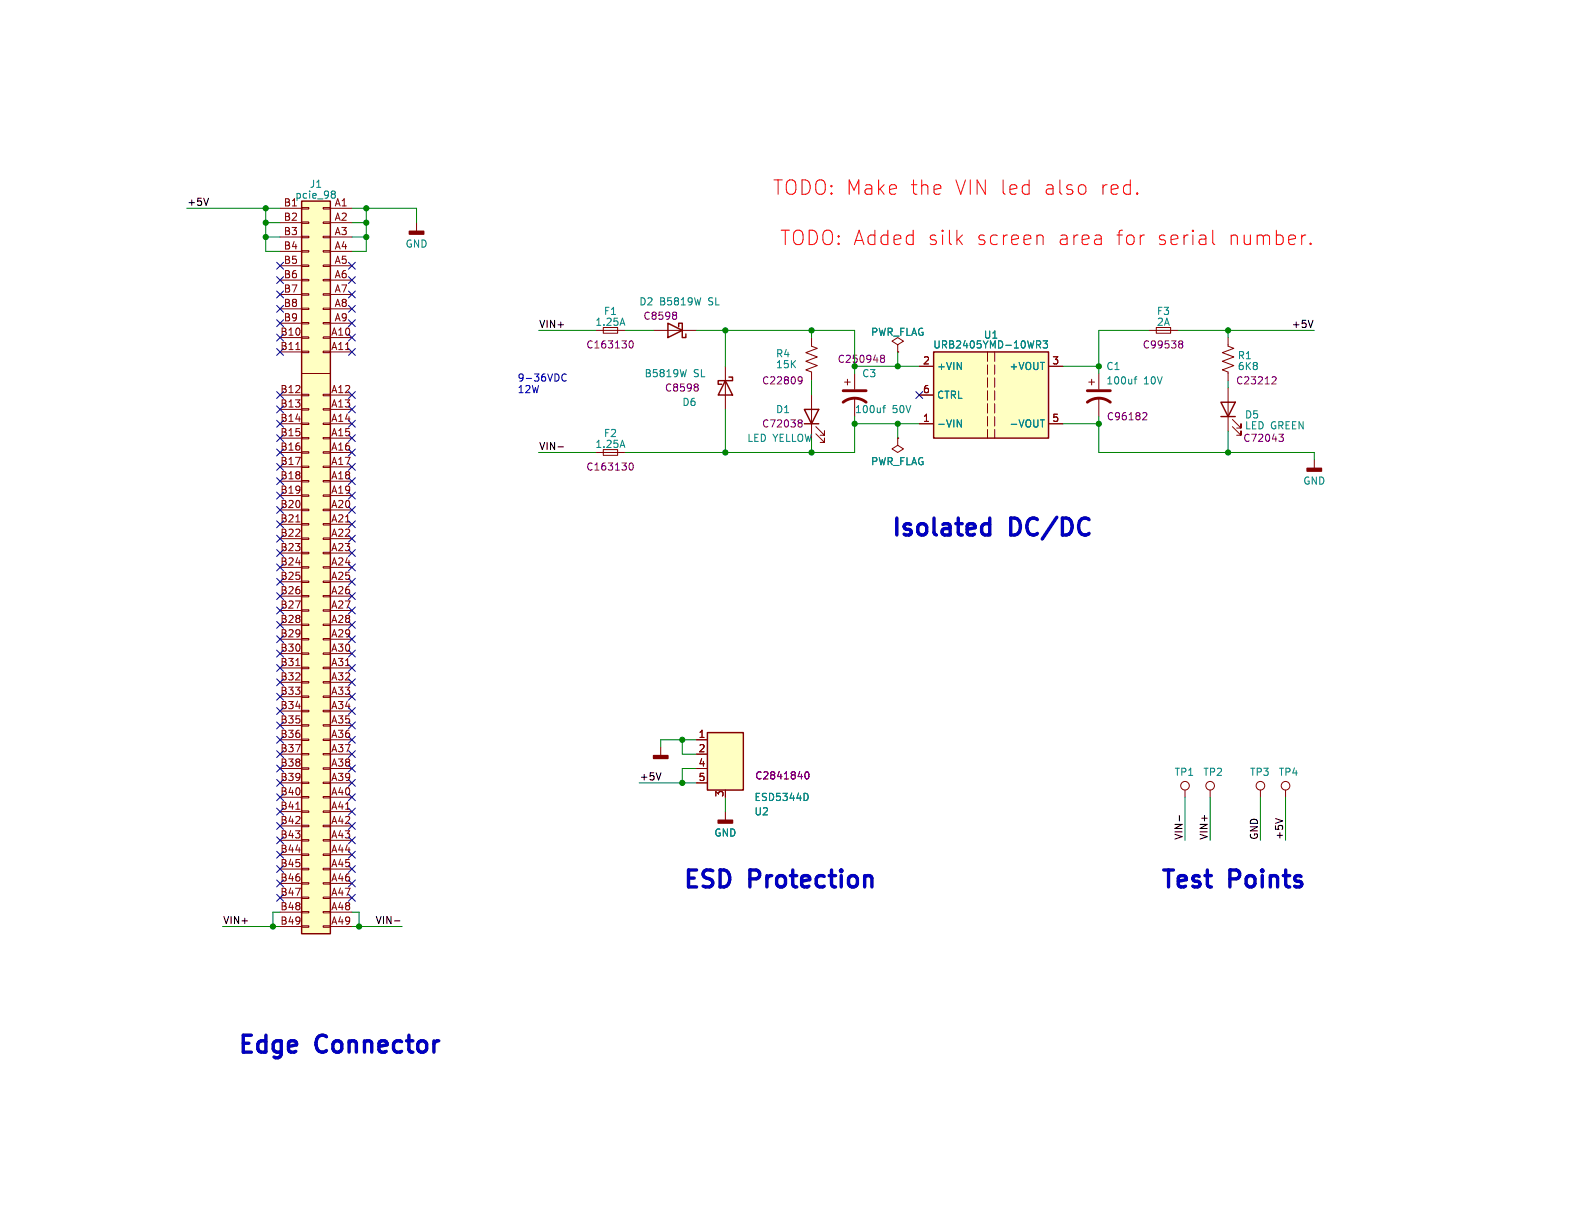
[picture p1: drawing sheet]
<svg xmlns="http://www.w3.org/2000/svg" width="279mm" height="216mm" viewBox="0 0 279 216" stroke-linecap="round" stroke-linejoin="round" font-family="sans-serif">
<g fill="none" stroke="#840000" stroke-width=".18">
<path d="M49.5 36.8h3.8M49.5 39.4h3.8M53.3 36.7h1.3v.3h-1.3zM53.3 39.2h1.3v.3h-1.3zM57.1 39.2h1.3v.3h-1.3zM57.1 36.7h1.3v.3h-1.3zM58.4 36.8h3.8M58.4 39.4h3.8M73.7 39.4v1.5M49.5 59.7h3.8M49.5 41.9h3.8M49.5 44.5h3.8"/>
<path d="M49.5 47h3.8M49.5 49.5h3.8M49.5 52.1h3.8M49.5 54.6h3.8M49.5 57.2h3.8M53.3 59.6h1.3v.2h-1.3zM53.3 57h1.3v.3h-1.3zM53.3 54.5h1.3v.2h-1.3zM53.3 51.9h1.3v.3h-1.3zM53.3 49.4h1.3v.3h-1.3zM53.3 46.9h1.3v.2h-1.3zM53.3 44.3h1.3v.3h-1.3z"/>
<path d="M53.3 41.8h1.3v.2h-1.3zM57.1 59.6h1.3v.2h-1.3zM57.1 57h1.3v.3h-1.3zM57.1 54.5h1.3v.2h-1.3zM57.1 51.9h1.3v.3h-1.3zM57.1 49.4h1.3v.3h-1.3zM57.1 46.9h1.3v.2h-1.3zM57.1 44.3h1.3v.3h-1.3zM57.1 41.8h1.3v.2h-1.3zM58.4 59.7h3.8M58.4 41.9h3.8M58.4 44.5h3.8"/>
<path d="M58.4 47h3.8M58.4 49.5h3.8M58.4 52.1h3.8M58.4 54.6h3.8M58.4 57.2h3.8M106.7 57.9h2.5v1h-2.5zM109.2 58.4h1.3M115.6 58.4h7.6M143.5 59.7v1.5l1 .4-2 .8 2 .7-2 .8 2 .7-2 .8 1 .4v1.5M203.2 58.4h5.1M204.5 57.9h2.5v1h-2.5zM217.2 59.7v1.5l1 .4-2 .8 2 .7-2 .8 2 .7-2 .8 1 .4v1.5"/>
<path d="M49.5 62.2h3.8M49.5 69.9h3.8M49.5 72.4h3.8M49.5 74.9h3.8M49.5 77.5h3.8M52.3 61.8h.7M53.3 69.7h1.3v.3h-1.3zM53.3 62.1h1.3v.3h-1.3zM53.3 79.9h1.3v.2h-1.3zM53.3 77.3h1.3v.3h-1.3zM53.3 74.8h1.3v.3h-1.3zM53.3 72.3h1.3v.2h-1.3z"/>
<path d="M53.3 66h5.1M57.1 79.9h1.3v.2h-1.3zM57.1 77.3h1.3v.3h-1.3zM57.1 74.8h1.3v.3h-1.3zM57.1 72.3h1.3v.2h-1.3zM57.1 69.7h1.3v.3h-1.3zM57.1 62.1h1.3v.3h-1.3zM58.4 62.2h3.8M58.4 69.9h3.8M58.4 72.4h3.8M58.4 74.9h3.8M58.4 77.5h3.8"/>
<path d="M106.7 79.5h2.5v1h-2.5zM128.3 64.8v7.6M143.5 69.9v7.6M144.3 76.7l1.5 1.5v-.7v.7h-.8M144.3 75.4l1.5 1.6v-.8v.8h-.8M149.4 67.6h1M149.9 67.1v1M151.1 66v2.8M151.1 70.4v3.3M158.7 77.5v1.2l1.1 .7-1.1 .6-1-.6 1-.7M158.7 77.5h.1M158.7 61l1.1-.7-1.1-.6-1 .6 1 .7v1.2"/>
<path d="M158.7 62.2h.1M162.6 69.9h2.5M162.6 74.9h2.5M162.6 64.8h2.5M185.4 74.9h2.6M185.4 64.8h2.6M192.5 67.6h1M193 67.1v1M194.3 66v2.8M194.3 70.4v3.3M217.2 68.6v7.6M217.9 75.4l1.6 1.6v-.8v.8h-.8"/>
<path d="M217.9 74.2l1.6 1.5v-.8v.8h-.8M49.5 80h3.8M49.5 82.6h3.8M49.5 85.1h3.8M49.5 87.6h3.8M49.5 90.2h3.8M49.5 92.7h3.8M49.5 95.3h3.8M49.5 97.8h3.8M52.3 92.3h.7M53.3 92.6h1.3v.2h-1.3zM53.3 90h1.3v.3h-1.3z"/>
<path d="M53.3 87.5h1.3v.3h-1.3zM53.3 97.7h1.3v.2h-1.3zM53.3 95.1h1.3v.3h-1.3zM53.3 85h1.3v.2h-1.3zM53.3 82.4h1.3v.3h-1.3zM57.1 97.7h1.3v.2h-1.3zM57.1 95.1h1.3v.3h-1.3zM57.1 92.6h1.3v.2h-1.3zM57.1 90h1.3v.3h-1.3zM57.1 87.5h1.3v.3h-1.3zM57.1 85h1.3v.2h-1.3zM57.1 82.4h1.3v.3h-1.3z"/>
<path d="M58.4 80h3.8M58.4 82.6h3.8M58.4 85.1h3.8M58.4 87.6h3.8M58.4 90.2h3.8M58.4 92.7h3.8M58.4 95.3h3.8M58.4 97.8h3.8M109.2 80h1.3M232.4 81.3v1.5M49.5 100.3h3.8M49.5 102.9h3.8"/>
<path d="M49.5 105.4h3.8M49.5 108h3.8M49.5 110.5h3.8M49.5 113h3.8M49.5 115.6h3.8M49.5 118.1h3.8M52.3 117.7h.7M53.3 118h1.3v.2h-1.3zM53.3 115.4h1.3v.3h-1.3zM53.3 112.9h1.3v.3h-1.3zM53.3 110.4h1.3v.2h-1.3zM53.3 107.8h1.3v.3h-1.3z"/>
<path d="M53.3 105.3h1.3v.2h-1.3zM53.3 102.7h1.3v.3h-1.3zM53.3 100.2h1.3v.3h-1.3zM57.1 118h1.3v.2h-1.3zM57.1 115.4h1.3v.3h-1.3zM57.1 112.9h1.3v.3h-1.3zM57.1 110.4h1.3v.2h-1.3zM57.1 107.8h1.3v.3h-1.3zM57.1 105.3h1.3v.2h-1.3zM57.1 102.7h1.3v.3h-1.3zM57.1 100.2h1.3v.3h-1.3zM58.4 100.3h3.8"/>
<path d="M58.4 102.9h3.8M58.4 105.4h3.8M58.4 108h3.8M58.4 110.5h3.8M58.4 113h3.8M58.4 115.6h3.8M58.4 118.1h3.8M49.5 130.8h3.8M49.5 133.4h3.8M49.5 135.9h3.8M49.5 138.4h3.8M49.5 120.7h3.8"/>
<path d="M49.5 123.2h3.8M49.5 125.7h3.8M49.5 128.3h3.8M53.3 138.3h1.3v.3h-1.3zM53.3 135.8h1.3v.2h-1.3zM53.3 133.2h1.3v.3h-1.3zM53.3 130.7h1.3v.2h-1.3zM53.3 128.1h1.3v.3h-1.3zM53.3 125.6h1.3v.3h-1.3zM53.3 123.1h1.3v.2h-1.3zM53.3 120.5h1.3v.3h-1.3zM57.1 138.3h1.3v.3h-1.3z"/>
<path d="M57.1 135.8h1.3v.2h-1.3zM57.1 133.2h1.3v.3h-1.3zM57.1 130.7h1.3v.2h-1.3zM57.1 128.1h1.3v.3h-1.3zM57.1 125.6h1.3v.3h-1.3zM57.1 123.1h1.3v.2h-1.3zM57.1 120.5h1.3v.3h-1.3zM58.4 130.8h3.8M58.4 133.4h3.8M58.4 135.9h3.8M58.4 138.4h3.8M58.4 120.7h3.8"/>
<path d="M58.4 123.2h3.8M58.4 125.7h3.8M58.4 128.3h3.8M116.8 132.1v1.5M123.2 130.8h1.9M123.2 133.4h1.9M123.2 135.9h1.9M123.2 138.4h1.9M209.5 139.7v1.3M214 139.7v1.3M222.9 139.7v1.3M227.3 139.7v1.3"/>
<path d="M49.5 141h3.8M49.5 143.5h3.8M49.5 146.1h3.8M49.5 148.6h3.8M49.5 151.1h3.8M49.5 153.7h3.8M49.5 156.2h3.8M49.5 158.8h3.8M52.3 143.1h.7M53.3 158.6h1.3v.3h-1.3zM53.3 156.1h1.3v.2h-1.3zM53.3 153.5h1.3v.3h-1.3z"/>
<path d="M53.3 151h1.3v.3h-1.3zM53.3 148.5h1.3v.2h-1.3zM53.3 145.9h1.3v.3h-1.3zM53.3 143.4h1.3v.2h-1.3zM53.3 140.8h1.3v.3h-1.3zM57.1 158.6h1.3v.3h-1.3zM57.1 156.1h1.3v.2h-1.3zM57.1 153.5h1.3v.3h-1.3zM57.1 151h1.3v.3h-1.3zM57.1 148.5h1.3v.2h-1.3zM57.1 145.9h1.3v.3h-1.3zM57.1 143.4h1.3v.2h-1.3z"/>
<path d="M57.1 140.8h1.3v.3h-1.3zM58.4 141h3.8M58.4 143.5h3.8M58.4 146.1h3.8M58.4 148.6h3.8M58.4 151.1h3.8M58.4 153.7h3.8M58.4 156.2h3.8M58.4 158.8h3.8M128.3 143.5v1.5M49.5 161.3h3.8M49.5 163.8h3.8"/>
<path d="M53.3 163.7h1.3v.3h-1.3zM53.3 161.2h1.3v.2h-1.3zM57.1 163.7h1.3v.3h-1.3zM57.1 161.2h1.3v.2h-1.3zM58.4 161.3h3.8M58.4 163.8h3.8"/>
<circle cx="209.5" cy="138.9" r=".76"/>
<circle cx="214" cy="138.9" r=".76"/>
<circle cx="222.9" cy="138.9" r=".76"/>
<circle cx="227.3" cy="138.9" r=".76"/>
</g>
<g fill="none" stroke="#008484" stroke-width=".18">
<path d="M58.8 33.8h.3l.2 .2-.2 .3M58.8 34.3h.3M59.1 34.3l.2 .3v.2M110.1 56.3l.4 1.2M123.9 52.6l-.3 1.3M110.1 77.8l.4 1.3M121.4 65.3l-.3 1.3M156.1 72.1h.5M156.6 71.7l-.3 .2v1.1M169.3 74.2l.7 1.3v-1.3M183.3 60.3h.5l.2 .2-.1 .4h-.6M183.6 60.9l.4 .6"/>
<path d="M184 74.2h.7M184.5 60.3h.7l-.4 .5 .4 .1v.5l-.2 .1-.5-.1M200.6 67h.4M201 66.6l-.3 .2v1.1M142.7 140.3l.2 .5-.2 .7"/>
</g>
<g fill="none" stroke="#840084" stroke-width=".18">
<path d="M119.4 55.2l.3 .2-.3 .3 .3 .3v.2l-.3 .3M111.3 60.5l.2-.2a.68 .68 0 0 1 .5 .6 .68 .68 0 0 1-.5 .6l-.2-.2M123.2 67.9l.3 .2-.3 .3 .3 .3v.2l-.3 .3M141.4 74.2h.2l.2 .3-.2 .3M141.4 74.8h.2M141.4 66.6l.4 .1a.84 .84 0 0 1-.3 1.2h-.3M141.6 74.8l.2 .2v.3l-.1 .1-.3 .1M141.8 67.2l-.1 .1-.3 .1M155.8 63.2l.1 .2M155.8 62.9l.1-.1 .4 .1 .1 .2-.2 .3M155.9 63.4h.3M155.9 63.4l-.1 .1"/>
<path d="M156.2 63.4l.2 .2v.4l-.2 .1-.4-.1M202.3 73h.4l.1 .3-.8 .9h.8M208.7 60.3h.2l.3 .2-.3 .3M208.7 60.8h.2M208.9 60.8l.3 .3v.2l-.2 .2h-.3M225.1 66.6l.4 .1 .2 .3-.8 .9h.8M226.2 76.8h.7l-.4 .5 .4 .1v.4l-.2 .2h-.4M111.3 82.1l.2-.2a.68 .68 0 0 1 .5 .6 .68 .68 0 0 1-.5 .6l-.2-.2M142.5 136.6l.1-.1a.68 .68 0 0 1 .5 .6 .68 .68 0 0 1-.5 .6l-.1-.1-.2-.3z"/>
</g>
<path d="M53.3 35.6h5.1v129.5h-5.1zM118.1 57.2l2.5 1.2-2.5 1.3zM120 57.8v-.6h.6v2.5h.7v-.6M128.3 67.3l1.2 2.6h-2.5zM128.9 66.7h.6v.6h-2.5v.6h.6M142.2 72.4h2.6l-1.3 2.5zM142.2 74.9h2.6M165.1 62.2h20.3v15.3h-20.3zM215.9 71.1h2.5l-1.2 2.6zM215.9 73.7h2.5M125.1 129.5h6.3v10.2h-6.3z" fill="none" stroke="#840000" stroke-width=".25"/>
<g fill="#840000" stroke="#840000" stroke-width=".25">
<path d="M115.6 133.6h2.5v.5h-2.5z"/>
<path d="M127 145h2.5v.5h-2.5z"/>
<path d="M72.4 40.9h2.5v.5h-2.5z"/>
<path d="M231.1 82.8h2.6v.5h-2.6z"/>
</g>
<g fill="#ffffc2" stroke="#ffffc2" stroke-width=".18">
<path d="M125.1 129.5h6.3v10.2h-6.3z"/>
<path d="M53.3 35.6h5.1v129.5h-5.1z"/>
<path d="M165.1 62.2h20.3v15.3h-20.3z"/>
</g>
<path d="M149.1 71.1a3.3 3.3 0 0 1 4.1 0M149.1 69.1h4.1M192.3 71.1a3.3 3.3 0 0 1 4 0M192.3 69.1h4" fill="none" stroke="#840000" stroke-width=".51"/>
<path d="M174.6 62.2v15.3M175.9 62.2v15.3" fill="none" stroke="#840000" stroke-width=".18" stroke-dasharray="1.7 .6"/>
<path d="M36.9 35l-.5 1.3M98.7 79h.9M116.9 136.6l-.4 1.3M208.6 144.2v1M225.5 144.7l1.3 .5M69.7 162.8h1" fill="none" stroke="#000" stroke-width=".18"/>
<g fill="none" stroke="#f00" stroke-width=".18">
<path d="M181.7 32.7l.3 .1M182 31.8v2.6M182 34.2l-.3 .2M191.2 32.7a.69 .69 0 0 1 .8 .4v.8a.69 .69 0 0 1-.8 .5M201.1 34.1l.1 .1-.1 .2M201.1 34.1l-.1 .1 .1 .2M201.1 34.1v.3M169.5 42.3l.7 .9M170.2 41.6l-1 .9M183.7 41.6h.4l.4 .3v1.3M194.4 41.6l.3 .3v1.3M194.7 43.1l-.2 .1"/>
<path d="M194.7 42.2l-.2 .1M202.4 41.6l-.5 .1M213.1 41.7l.1 .2v1.3M213.2 43.1l-.2 .1M213.2 42.2l-.2 .1M214.5 40.7v2.2l.3 .3M230.2 41.6v1.6M230.9 41.6a.65 .65 0 0 0-.7 .4M231.8 43l.1 .1-.1 .1M231.8 43l-.2 .1 .2 .1M231.8 43v.2"/>
</g>
<path d="M100.1 66.2a.6 .6 0 0 0-.8 .5 .6 .6 0 0 0 .6 .7l.2-.1" fill="none" stroke="#0000c2" stroke-width=".18"/>
<path d="M174.2 92.6h.5l.3 .1M175 91.6v3M175 94.5l-.3 .1h-.5" fill="none" stroke="#0000c2" stroke-width=".6"/>
<g fill="none" stroke="#008400" stroke-width=".18">
<path d="M33 36.8h16.5M47 36.8v7.7h2.5M47 39.4h2.5M62.2 36.8h11.5v2.6M62.2 39.4h2.6M64.8 36.8v7.7h-2.6M47 41.9h2.5M62.2 41.9h2.6M95.2 58.4h10.2M110.5 58.4h5.1M123.2 58.4h27.9v7.6M128.3 58.4v6.4"/>
<path d="M143.5 58.4v1.3M203.2 58.4h-8.9v7.6M208.3 58.4h24.1M217.2 58.4v1.3M128.3 72.4v7.6M143.5 67.3v2.6M143.5 77.5v2.5M151.1 73.7v6.3h-40.6M151.1 74.9h11.5M151.1 64.8h11.5M158.7 62.2v2.6M158.7 74.9v2.6"/>
<path d="M188 74.9h6.3M188 64.8h6.3M194.3 73.7v6.3h38.1v1.3M217.2 67.3v1.3M217.2 76.2v3.8M95.2 80h10.2M113 138.4h10.2M120.6 130.8v2.6h2.6M123.2 135.9h-2.6v2.5M123.2 130.8h-6.4v1.3M128.3 141v2.5M209.5 141v7.6"/>
<path d="M214 141v7.6M222.9 141v7.6M227.3 141v7.6M39.4 163.8h10.1M49.5 161.3h-1.2v2.5M62.2 161.3h1.3v2.5M62.2 163.8h8.9"/>
</g>
<g fill="none" stroke="#000084" stroke-width=".18">
<path d="M48.9 46.4l1.2 1.2M48.9 51.5l1.2 1.2M48.9 56.5l1.2 1.3M48.9 54l1.2 1.2M48.9 48.9l1.2 1.2M48.9 59.1l1.2 1.2M50.1 46.4l-1.2 1.2M50.1 51.5l-1.2 1.2M50.1 56.5l-1.2 1.3M50.1 54l-1.2 1.2M50.1 48.9l-1.2 1.2M50.1 59.1l-1.2 1.2"/>
<path d="M61.6 59.1l1.2 1.2M61.6 56.5l1.2 1.3M61.6 54l1.2 1.2M61.6 46.4l1.2 1.2M61.6 51.5l1.2 1.2M61.6 48.9l1.2 1.2M62.8 46.4l-1.2 1.2M62.8 56.5l-1.2 1.3M62.8 54l-1.2 1.2M62.8 59.1l-1.2 1.2M62.8 51.5l-1.2 1.2M62.8 48.9l-1.2 1.2"/>
<path d="M48.9 61.6l1.2 1.2M48.9 76.9l1.2 1.2M48.9 74.3l1.2 1.2M48.9 79.4l1.2 1.2M48.9 69.2l1.2 1.3M48.9 71.8l1.2 1.2M50.1 69.2l-1.2 1.3M50.1 71.8l-1.2 1.2M50.1 61.6l-1.2 1.2M50.1 76.9l-1.2 1.2M50.1 74.3l-1.2 1.2M50.1 79.4l-1.2 1.2"/>
<path d="M61.6 74.3l1.2 1.2M61.6 71.8l1.2 1.2M61.6 69.2l1.2 1.3M61.6 61.6l1.2 1.2M61.6 76.9l1.2 1.2M61.6 79.4l1.2 1.2M62.8 61.6l-1.2 1.2M62.8 74.3l-1.2 1.2M62.8 71.8l-1.2 1.2M62.8 69.2l-1.2 1.3M62.8 76.9l-1.2 1.2M62.8 79.4l-1.2 1.2"/>
<path d="M162 69.2l1.2 1.3M163.2 69.2l-1.2 1.3M48.9 92.1l1.2 1.2M48.9 81.9l1.2 1.3M48.9 87l1.2 1.2M48.9 97.2l1.2 1.2M48.9 99.7l1.2 1.2M48.9 94.6l1.2 1.3M48.9 84.5l1.2 1.2M48.9 89.6l1.2 1.2M50.1 81.9l-1.2 1.3M50.1 87l-1.2 1.2"/>
<path d="M50.1 97.2l-1.2 1.2M50.1 99.7l-1.2 1.2M50.1 84.5l-1.2 1.2M50.1 94.6l-1.2 1.3M50.1 89.6l-1.2 1.2M50.1 92.1l-1.2 1.2M61.6 89.6l1.2 1.2M61.6 81.9l1.2 1.3M61.6 84.5l1.2 1.2M61.6 87l1.2 1.2M61.6 92.1l1.2 1.2M61.6 97.2l1.2 1.2"/>
<path d="M61.6 94.6l1.2 1.3M61.6 99.7l1.2 1.2M62.8 84.5l-1.2 1.2M62.8 87l-1.2 1.2M62.8 92.1l-1.2 1.2M62.8 94.6l-1.2 1.3M62.8 81.9l-1.2 1.3M62.8 89.6l-1.2 1.2M62.8 99.7l-1.2 1.2M62.8 97.2l-1.2 1.2M48.9 109.9l1.2 1.2M48.9 117.5l1.2 1.2"/>
<path d="M48.9 107.3l1.2 1.3M48.9 104.8l1.2 1.2M48.9 102.3l1.2 1.2M48.9 112.4l1.2 1.2M48.9 115l1.2 1.2M50.1 117.5l-1.2 1.2M50.1 104.8l-1.2 1.2M50.1 107.3l-1.2 1.3M50.1 102.3l-1.2 1.2M50.1 112.4l-1.2 1.2M50.1 109.9l-1.2 1.2M50.1 115l-1.2 1.2"/>
<path d="M61.6 104.8l1.2 1.2M61.6 109.9l1.2 1.2M61.6 112.4l1.2 1.2M61.6 107.3l1.2 1.3M61.6 117.5l1.2 1.2M61.6 115l1.2 1.2M61.6 102.3l1.2 1.2M62.8 104.8l-1.2 1.2M62.8 109.9l-1.2 1.2M62.8 112.4l-1.2 1.2M62.8 107.3l-1.2 1.3M62.8 117.5l-1.2 1.2"/>
<path d="M62.8 115l-1.2 1.2M62.8 102.3l-1.2 1.2M48.9 132.7l1.2 1.3M48.9 137.8l1.2 1.2M48.9 125.1l1.2 1.2M48.9 122.6l1.2 1.2M48.9 127.7l1.2 1.2M48.9 130.2l1.2 1.2M48.9 120l1.2 1.3M48.9 135.3l1.2 1.2M50.1 137.8l-1.2 1.2M50.1 132.7l-1.2 1.3"/>
<path d="M50.1 122.6l-1.2 1.2M50.1 125.1l-1.2 1.2M50.1 120l-1.2 1.3M50.1 130.2l-1.2 1.2M50.1 127.7l-1.2 1.2M50.1 135.3l-1.2 1.2M61.6 127.7l1.2 1.2M61.6 132.7l1.2 1.3M61.6 122.6l1.2 1.2M61.6 125.1l1.2 1.2M61.6 130.2l1.2 1.2M61.6 120l1.2 1.3"/>
<path d="M61.6 135.3l1.2 1.2M61.6 137.8l1.2 1.2M62.8 127.7l-1.2 1.2M62.8 132.7l-1.2 1.3M62.8 122.6l-1.2 1.2M62.8 125.1l-1.2 1.2M62.8 130.2l-1.2 1.2M62.8 120l-1.2 1.3M62.8 135.3l-1.2 1.2M62.8 137.8l-1.2 1.2M48.9 140.4l1.2 1.2M48.9 145.4l1.2 1.3"/>
<path d="M48.9 142.9l1.2 1.2M48.9 155.6l1.2 1.2M48.9 148l1.2 1.2M48.9 150.5l1.2 1.2M48.9 153.1l1.2 1.2M48.9 158.1l1.2 1.3M50.1 140.4l-1.2 1.2M50.1 145.4l-1.2 1.3M50.1 142.9l-1.2 1.2M50.1 155.6l-1.2 1.2M50.1 158.1l-1.2 1.3M50.1 153.1l-1.2 1.2"/>
<path d="M50.1 148l-1.2 1.2M50.1 150.5l-1.2 1.2M61.6 148l1.2 1.2M61.6 142.9l1.2 1.2M61.6 145.4l1.2 1.3M61.6 140.4l1.2 1.2M61.6 150.5l1.2 1.2M61.6 155.6l1.2 1.2M61.6 153.1l1.2 1.2M61.6 158.1l1.2 1.3M62.8 148l-1.2 1.2M62.8 142.9l-1.2 1.2"/>
<path d="M62.8 145.4l-1.2 1.3M62.8 140.4l-1.2 1.2M62.8 150.5l-1.2 1.2M62.8 155.6l-1.2 1.2M62.8 153.1l-1.2 1.2M62.8 158.1l-1.2 1.3"/>
</g>
<g fill="#008400" stroke="#008400" stroke-width=".18">
<circle cx="120.6" cy="138.4" r=".46"/>
<circle cx="120.6" cy="130.8" r=".46"/>
<circle cx="47" cy="41.9" r=".46"/>
<circle cx="64.8" cy="41.9" r=".46"/>
<circle cx="64.8" cy="39.4" r=".46"/>
<circle cx="64.8" cy="36.8" r=".46"/>
<circle cx="47" cy="36.8" r=".46"/>
<circle cx="47" cy="39.4" r=".46"/>
<circle cx="128.3" cy="58.4" r=".46"/>
<circle cx="143.5" cy="58.4" r=".46"/>
<circle cx="194.3" cy="64.8" r=".46"/>
<circle cx="158.7" cy="64.8" r=".46"/>
<circle cx="151.1" cy="64.8" r=".46"/>
<circle cx="158.7" cy="74.9" r=".46"/>
<circle cx="143.5" cy="80" r=".46"/>
<circle cx="48.3" cy="163.8" r=".46"/>
<circle cx="63.5" cy="163.8" r=".46"/>
<circle cx="217.2" cy="58.4" r=".46"/>
<circle cx="194.3" cy="74.9" r=".46"/>
<circle cx="217.2" cy="80" r=".46"/>
<circle cx="151.1" cy="74.9" r=".46"/>
<circle cx="128.3" cy="80" r=".46"/>
</g>
<g font-size="4.2" fill="#0000c2">
<text x="157.5" y="95">Isolated</text>
<text x="178.5" y="95">DC/DC</text>
<text x="120.6" y="157.2">ESD</text>
<text x="132.4" y="157.2">Protection</text>
<text x="205.1" y="157.2">Test</text>
<text x="217.3" y="157.2">Points</text>
<text x="41.9" y="186.4">Edge</text>
<text x="55.8" y="186.4">Connector</text>
</g>
<g font-size="3.5" fill="#f00">
<text x="136.5" y="34.7">TODO: Make</text>
<text x="160.6" y="34.7">the</text>
<text x="168.3" y="34.7">VIN led</text>
<text x="183.8" y="34.7">also</text>
<text x="193.6" y="34.7">red.</text>
<text x="137.8" y="43.6">TODO: Added</text>
<text x="163.7" y="43.6">silk</text>
<text x="172.1" y="43.6">screen</text>
<text x="186.4" y="43.6">area</text>
<text x="196.5" y="43.6">for</text>
<text x="203.7" y="43.6">serial</text>
<text x="216.1" y="43.6">number.</text>
</g>
<g font-size="1.8" fill="#008484">
<text x="52.2" y="35.3">pcie_98</text>
<text x="54.7" y="33.4">J1</text>
<text x="59.1" y="36.6">A1</text>
<text x="71.7" y="43.9">GND</text>
<text x="105.2" y="57.8">1.25A</text>
<text x="106.7" y="55.9">F1</text>
<text x="113" y="54.2">D2 B5819W</text>
<text x="125.1" y="54.2">SL</text>
<text x="154" y="59.6">PWR_FLAG</text>
<text x="204.5" y="55.9">F3</text>
<text x="204.5" y="57.8">2A</text>
<text x="137.2" y="63.4">R4</text>
<text x="137.2" y="65.3">15K</text>
<text x="165" y="61.8">URB2405YMD-10WR3</text>
<text x="165.6" y="65.6">+VIN</text>
<text x="173.9" y="60">U1</text>
<text x="178.5" y="65.6">+VOUT</text>
<text x="195.6" y="65.6">C1</text>
<text x="218.8" y="63.7">R1</text>
<text x="218.8" y="65.6">6K8</text>
<text x="113.9" y="66.9">B5819W</text>
<text x="120.6" y="71.9">D6</text>
<text x="122.6" y="66.9">SL</text>
<text x="152.4" y="66.9">C3</text>
<text x="165.6" y="70.7">CTRL</text>
<text x="195.6" y="68.1">100uf</text>
<text x="202.2" y="68.1">10V</text>
<text x="106.7" y="77.4">F2</text>
<text x="137.2" y="73.2">D1</text>
<text x="151.1" y="73.2">100uf</text>
<text x="157.7" y="73.2">50V</text>
<text x="165.6" y="75.8">-VIN</text>
<text x="178.5" y="75.8">-VOUT</text>
<text x="220.1" y="74.2">D5</text>
<text x="220.1" y="76.1">LED GREEN</text>
<text x="105.2" y="79.4">1.25A</text>
<text x="132.1" y="78.3">LED YELLOW</text>
<text x="154" y="82.4">PWR_FLAG</text>
<text x="230.4" y="85.9">GND</text>
<text x="207.7" y="137.4">TP1</text>
<text x="212.7" y="137.4">TP2</text>
<text x="221" y="137.4">TP3</text>
<text x="226.1" y="137.4">TP4</text>
<text x="133.4" y="141.8">ESD5344D</text>
<text x="126.3" y="148.1">GND</text>
<text x="133.4" y="144.3">U2</text>
</g>
<g font-size="1.8">
<text x="33" y="36.5">+5V</text>
<text x="95.2" y="58.1">VIN+</text>
<text x="228.4" y="58.1">+5V</text>
<text x="95.2" y="79.7">VIN-</text>
<text x="113" y="138.1">+5V</text>
<text x="209.2" y="148.6" transform="rotate(-90 209.2 148.6)">VIN-</text>
<text x="213.6" y="148.6" transform="rotate(-90 213.6 148.6)">VIN+</text>
<text x="222.5" y="148.6" transform="rotate(-90 222.5 148.6)">GND</text>
<text x="227" y="148.6" transform="rotate(-90 227 148.6)">+5V</text>
<text x="39.4" y="163.5">VIN+</text>
<text x="66.4" y="163.5">VIN-</text>
</g>
<g font-size="1.8" fill="#840000">
<text x="50.1" y="36.6">B1</text>
<text x="50.1" y="39.1">B2</text>
<text x="50.1" y="41.7">B3</text>
<text x="59.1" y="39.1">A2</text>
<text x="59.1" y="41.7">A3</text>
<text x="50.1" y="44.2">B4</text>
<text x="50.1" y="46.7">B5</text>
<text x="59.1" y="44.2">A4</text>
<text x="59.1" y="46.7">A5</text>
<text x="50.1" y="49.3">B6</text>
<text x="50.1" y="51.8">B7</text>
<text x="59.1" y="49.3">A6</text>
<text x="59.1" y="51.8">A7</text>
<text x="49.5" y="59.4">B10</text>
<text x="50.1" y="54.4">B8</text>
<text x="50.1" y="56.9">B9</text>
<text x="58.5" y="59.4">A10</text>
<text x="59.1" y="54.4">A8</text>
<text x="59.1" y="56.9">A9</text>
<text x="49.5" y="62">B11</text>
<text x="58.5" y="62">A11</text>
<text x="163.2" y="64.5">2</text>
<text x="186" y="64.5">3</text>
<text x="49.5" y="69.6">B12</text>
<text x="58.5" y="69.6">A12</text>
<text x="163.2" y="69.6">6</text>
<text x="49.5" y="72.1">B13</text>
<text x="49.5" y="74.7">B14</text>
<text x="49.5" y="77.2">B15</text>
<text x="58.5" y="72.1">A13</text>
<text x="58.5" y="74.7">A14</text>
<text x="58.5" y="77.2">A15</text>
<text x="163.2" y="74.7">1</text>
<text x="186" y="74.7">5</text>
<text x="49.5" y="79.8">B16</text>
<text x="49.5" y="82.3">B17</text>
<text x="58.5" y="79.8">A16</text>
<text x="58.5" y="82.3">A17</text>
<text x="49.5" y="84.8">B18</text>
<text x="49.5" y="87.4">B19</text>
<text x="49.5" y="89.9">B20</text>
<text x="58.5" y="84.8">A18</text>
<text x="58.5" y="87.4">A19</text>
<text x="58.5" y="89.9">A20</text>
<text x="49.5" y="92.5">B21</text>
<text x="49.5" y="95">B22</text>
<text x="58.5" y="92.5">A21</text>
<text x="58.5" y="95">A22</text>
<text x="49.5" y="97.5">B23</text>
<text x="49.5" y="100.1">B24</text>
<text x="58.5" y="97.5">A23</text>
<text x="58.5" y="100.1">A24</text>
<text x="49.5" y="102.6">B25</text>
<text x="49.5" y="105.2">B26</text>
<text x="49.5" y="107.7">B27</text>
<text x="58.5" y="102.6">A25</text>
<text x="58.5" y="105.2">A26</text>
<text x="58.5" y="107.7">A27</text>
<text x="49.5" y="110.2">B28</text>
<text x="49.5" y="112.8">B29</text>
<text x="58.5" y="110.2">A28</text>
<text x="58.5" y="112.8">A29</text>
<text x="49.5" y="115.3">B30</text>
<text x="49.5" y="117.9">B31</text>
<text x="58.5" y="115.3">A30</text>
<text x="58.5" y="117.9">A31</text>
<text x="49.5" y="120.4">B32</text>
<text x="49.5" y="122.9">B33</text>
<text x="49.5" y="125.5">B34</text>
<text x="58.5" y="120.4">A32</text>
<text x="58.5" y="122.9">A33</text>
<text x="58.5" y="125.5">A34</text>
<text x="49.5" y="128">B35</text>
<text x="49.5" y="130.6">B36</text>
<text x="58.5" y="128">A35</text>
<text x="58.5" y="130.6">A36</text>
<text x="123.5" y="130.6">1</text>
<text x="49.5" y="133.1">B37</text>
<text x="49.5" y="135.6">B38</text>
<text x="58.5" y="133.1">A37</text>
<text x="58.5" y="135.6">A38</text>
<text x="123.5" y="133.1">2</text>
<text x="123.5" y="135.6">4</text>
<text x="49.5" y="138.2">B39</text>
<text x="49.5" y="140.7">B40</text>
<text x="49.5" y="143.3">B41</text>
<text x="58.5" y="138.2">A39</text>
<text x="58.5" y="140.7">A40</text>
<text x="58.5" y="143.3">A41</text>
<text x="123.5" y="138.2">5</text>
<text x="128" y="141" transform="rotate(-90 128 141)">3</text>
<text x="49.5" y="145.8">B42</text>
<text x="49.5" y="148.3">B43</text>
<text x="58.5" y="145.8">A42</text>
<text x="58.5" y="148.3">A43</text>
<text x="49.5" y="150.9">B44</text>
<text x="49.5" y="153.4">B45</text>
<text x="49.5" y="156">B46</text>
<text x="58.5" y="150.9">A44</text>
<text x="58.5" y="153.4">A45</text>
<text x="58.5" y="156">A46</text>
<text x="49.5" y="158.5">B47</text>
<text x="49.5" y="161">B48</text>
<text x="58.5" y="158.5">A47</text>
<text x="58.5" y="161">A48</text>
<text x="49.5" y="163.6">B49</text>
<text x="58.5" y="163.6">A49</text>
</g>
<g font-size="1.8" fill="#840084">
<text x="113.7" y="56.7">C8598</text>
<text x="103.6" y="61.8">C163130</text>
<text x="148.1" y="64.3">C250948</text>
<text x="202" y="61.8">C99538</text>
<text x="117.5" y="69.4">C8598</text>
<text x="134.7" y="68.1">C22809</text>
<text x="218.5" y="68.1">C23212</text>
<text x="134.7" y="75.8">C72038</text>
<text x="195.7" y="74.5">C96182</text>
<text x="103.6" y="83.4">C163130</text>
<text x="219.8" y="78.3">C72043</text>
<text x="133.5" y="138">C2841840</text>
</g>
<g font-size="1.8" fill="#0000c2">
<text x="91.4" y="67.6">9-36VDC</text>
<text x="91.4" y="69.6">12W</text>
</g>
</svg>
